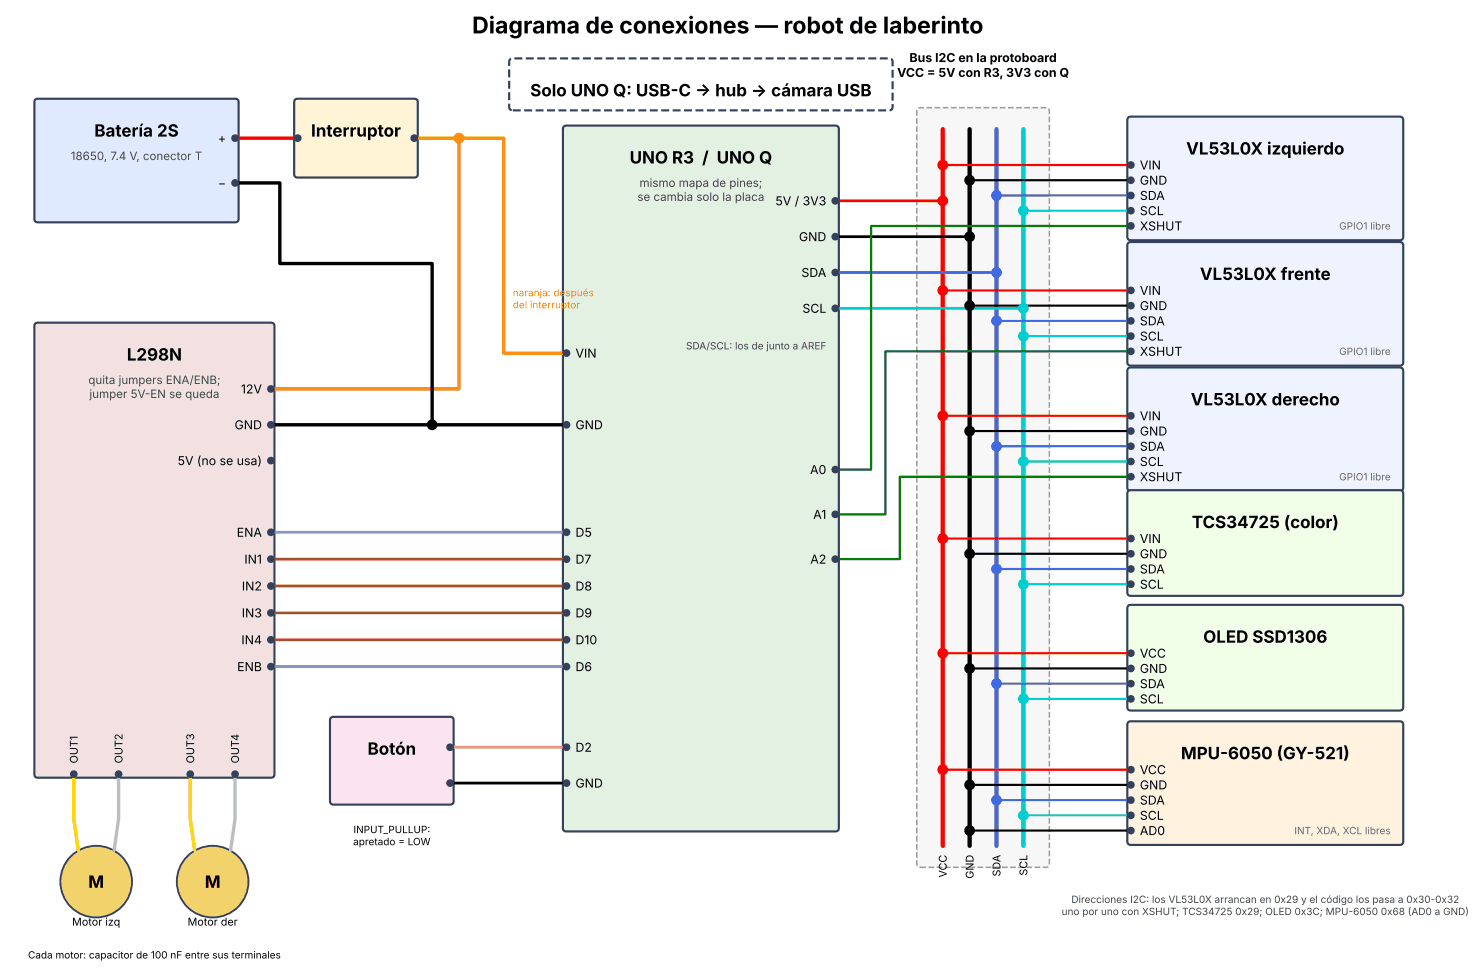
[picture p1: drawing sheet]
<svg xmlns="http://www.w3.org/2000/svg" width="339mm" height="223mm" viewBox="0 0 339 223" stroke-linecap="round" stroke-linejoin="round" font-family="sans-serif">
<path d="M8.1 22.8l.6-.2h45.2a.73 .73 0 0 1 .8 .9v26.6a.73 .73 0 0 1-.8 .9h-45.2a.73 .73 0 0 1-.8-.9v-26.6z" fill="#dfe9ff" stroke="#33415c" stroke-width=".49"/>
<path d="M67.6 22.8l.7-.2h26.7a.73 .73 0 0 1 .8 .9v16.4a.73 .73 0 0 1-.8 .8h-26.7a.73 .73 0 0 1-.9-.8v-16.4z" fill="#fff4d6" stroke="#33415c" stroke-width=".49"/>
<path d="M8.1 74.2l.6-.2h53.4a.73 .73 0 0 1 .8 .8v102.7a.73 .73 0 0 1-.8 .8h-53.4a.73 .73 0 0 1-.8-.8v-102.7z" fill="#f3e1e1" stroke="#33415c" stroke-width=".49"/>
<g fill="#f2d36b" stroke="#33415c" stroke-width=".42">
<circle cx="22" cy="202.1" r="8.2"/>
<circle cx="48.7" cy="202.1" r="8.2"/>
</g>
<path d="M129.2 29l.7-.2h61.6a.73 .73 0 0 1 .8 .8v160.2a.73 .73 0 0 1-.8 .8h-61.6a.73 .73 0 0 1-.9-.8v-160.2z" fill="#e3f1e3" stroke="#33415c" stroke-width=".49"/>
<path d="M75.9 164.5l.6-.2h26.7a.73 .73 0 0 1 .8 .9v18.4a.73 .73 0 0 1-.8 .9h-26.7a.73 .73 0 0 1-.9-.9v-18.4z" fill="#fbe3f0" stroke="#33415c" stroke-width=".49"/>
<path d="M210.4 24.9l.6-.2h28.7a.73 .73 0 0 1 .9 .8v172.5a.73 .73 0 0 1-.9 .8h-28.7a.73 .73 0 0 1-.8-.8v-172.5z" fill="#f7f7f7" stroke="#999" stroke-width=".35" stroke-dasharray="1.3 .6" stroke-linecap="butt"/>
<g fill="#eef3ff" stroke="#33415c" stroke-width=".49">
<path d="M258.6 26.9l.6-.2h61.6a.73 .73 0 0 1 .9 .9v26.7a.73 .73 0 0 1-.9 .8h-61.6a.73 .73 0 0 1-.8-.8v-26.7z"/>
<path d="M258.6 55.7l.6-.2h61.6a.73 .73 0 0 1 .9 .8v26.7a.73 .73 0 0 1-.9 .8h-61.6a.73 .73 0 0 1-.8-.8v-26.7z"/>
<path d="M258.6 84.4l.6-.2h61.6a.73 .73 0 0 1 .9 .9v26.7a.73 .73 0 0 1-.9 .8h-61.6a.73 .73 0 0 1-.8-.8v-26.7z"/>
</g>
<g fill="#f1ffe8" stroke="#33415c" stroke-width=".49">
<path d="M258.6 112.6l.6-.2h61.6a.73 .73 0 0 1 .9 .8v22.6a.73 .73 0 0 1-.9 .8h-61.6a.73 .73 0 0 1-.8-.8v-22.6z"/>
<path d="M258.6 138.9l.6-.2h61.6a.73 .73 0 0 1 .9 .8v22.6a.73 .73 0 0 1-.9 .8h-61.6a.73 .73 0 0 1-.8-.8v-22.6z"/>
</g>
<path d="M258.6 165.6l.6-.2h61.6a.73 .73 0 0 1 .9 .8v26.7a.73 .73 0 0 1-.9 .8h-61.6a.73 .73 0 0 1-.8-.8v-26.7z" fill="#fff3e0" stroke="#33415c" stroke-width=".49"/>
<path d="M116.9 13.6l.6-.2h86.3a.73 .73 0 0 1 .8 .8v10.3a.73 .73 0 0 1-.8 .8h-86.3a.73 .73 0 0 1-.8-.8v-10.3z" fill="#fff" stroke="#33415c" stroke-width=".49" stroke-dasharray="1.8 .8" stroke-linecap="butt"/>
<path d="M53.9 31.7h14.4" fill="none" stroke="#f00" stroke-width=".78"/>
<path d="M16.9 177.5v10.2l1 7.2M43.6 177.5v10.2l1 7.2" fill="none" stroke="#ffd700" stroke-width=".78"/>
<path d="M27.2 177.5v10.2l-1 7.2M53.9 177.5v10.2l-1 7.2" fill="none" stroke="#c0c0c0" stroke-width=".78"/>
<path d="M95 31.7h10.2v57.5h-43.1M105.2 31.7h10.3v49.3h14.4" fill="none" stroke="#ff8c00" stroke-width=".78"/>
<path d="M53.9 41.9h10.2v18.5h35v37h-37M99.1 97.4h30.8" fill="none" stroke="#000" stroke-width=".78"/>
<path d="M62.1 122h67.8M62.1 152.8h67.8" fill="none" stroke="#9370db" stroke-width=".63"/>
<path d="M62.1 128.2h67.8M62.1 134.3h67.8M62.1 140.5h67.8M62.1 146.7h67.8" fill="none" stroke="#a0522d" stroke-width=".63"/>
<path d="M103.2 171.3h26.7" fill="none" stroke="#ff69b4" stroke-width=".63"/>
<path d="M191.5 54.3h30.8M103.2 179.5h26.7" fill="none" stroke="#000" stroke-width=".63"/>
<path d="M216.1 29.6v164.3" fill="none" stroke="#f00" stroke-width=".99"/>
<path d="M222.3 29.6v164.3" fill="none" stroke="#000" stroke-width=".99"/>
<path d="M228.4 29.6v164.3" fill="none" stroke="#4169e1" stroke-width=".99"/>
<path d="M234.6 29.6v164.3" fill="none" stroke="#00ced1" stroke-width=".99"/>
<path d="M191.5 46h24.6" fill="none" stroke="#f00" stroke-width=".63"/>
<path d="M191.5 62.5h36.9" fill="none" stroke="#4169e1" stroke-width=".63"/>
<path d="M191.5 70.7h43.1" fill="none" stroke="#00ced1" stroke-width=".63"/>
<path d="M216.1 37.8h43.1M216.1 66.6h43.1M216.1 95.3h43.1M216.1 123.5h43.1M216.1 149.7h43.1M216.1 176.4h43.1" fill="none" stroke="#f00" stroke-width=".49"/>
<path d="M222.3 41.3h36.9M222.3 70.1h36.9M222.3 98.8h36.9M222.3 127h36.9M222.3 153.2h36.9M222.3 179.9h36.9M222.3 190.4h36.9" fill="none" stroke="#000" stroke-width=".49"/>
<path d="M228.4 44.8h30.8M228.4 73.6h30.8M228.4 102.3h30.8M228.4 130.4h30.8M228.4 156.7h30.8M228.4 183.4h30.8" fill="none" stroke="#4169e1" stroke-width=".49"/>
<path d="M234.6 48.3h24.6M234.6 77.1h24.6M234.6 105.8h24.6M234.6 133.9h24.6M234.6 160.2h24.6M234.6 186.9h24.6" fill="none" stroke="#00ced1" stroke-width=".49"/>
<path d="M259.2 51.8h-59.5v55.8h-8.2M259.2 80.5h-56.2v37.4h-11.5M259.2 109.3h-52.9v18.9h-14.8" fill="none" stroke="#008000" stroke-width=".49"/>
<circle cx="105.2" cy="31.7" r="1.06" fill="#ff8c00" stroke="#ff8c00" stroke-width=".35"/>
<g fill="#000" stroke="#000" stroke-width=".35">
<circle cx="222.3" cy="54.3" r="1.06"/>
<circle cx="222.3" cy="41.3" r="1.06"/>
<circle cx="222.3" cy="70.1" r="1.06"/>
<circle cx="99.1" cy="97.4" r="1.06"/>
<circle cx="222.3" cy="98.8" r="1.06"/>
<circle cx="222.3" cy="127" r="1.06"/>
<circle cx="222.3" cy="153.2" r="1.06"/>
<circle cx="222.3" cy="179.9" r="1.06"/>
<circle cx="222.3" cy="190.4" r="1.06"/>
</g>
<g fill="#f00" stroke="#f00" stroke-width=".35">
<circle cx="216.1" cy="46" r="1.06"/>
<circle cx="216.1" cy="37.8" r="1.06"/>
<circle cx="216.1" cy="66.6" r="1.06"/>
<circle cx="216.1" cy="95.3" r="1.06"/>
<circle cx="216.1" cy="123.5" r="1.06"/>
<circle cx="216.1" cy="149.7" r="1.06"/>
<circle cx="216.1" cy="176.4" r="1.06"/>
</g>
<g fill="#4169e1" stroke="#4169e1" stroke-width=".35">
<circle cx="228.4" cy="62.5" r="1.06"/>
<circle cx="228.4" cy="44.8" r="1.06"/>
<circle cx="228.4" cy="73.6" r="1.06"/>
<circle cx="228.4" cy="102.3" r="1.06"/>
<circle cx="228.4" cy="130.4" r="1.06"/>
<circle cx="228.4" cy="156.7" r="1.06"/>
<circle cx="228.4" cy="183.4" r="1.06"/>
</g>
<g fill="#00ced1" stroke="#00ced1" stroke-width=".35">
<circle cx="234.6" cy="70.7" r="1.06"/>
<circle cx="234.6" cy="48.3" r="1.06"/>
<circle cx="234.6" cy="77.1" r="1.06"/>
<circle cx="234.6" cy="105.8" r="1.06"/>
<circle cx="234.6" cy="133.9" r="1.06"/>
<circle cx="234.6" cy="160.2" r="1.06"/>
<circle cx="234.6" cy="186.9" r="1.06"/>
</g>
<g fill="#33415c" stroke="#33415c" stroke-width=".35">
<circle cx="53.9" cy="31.7" r=".71"/>
<circle cx="53.9" cy="41.9" r=".71"/>
<circle cx="68.3" cy="31.7" r=".71"/>
<circle cx="95" cy="31.7" r=".71"/>
<circle cx="62.1" cy="89.2" r=".71"/>
<circle cx="62.1" cy="97.4" r=".71"/>
<circle cx="62.1" cy="105.6" r=".71"/>
<circle cx="62.1" cy="122" r=".71"/>
<circle cx="62.1" cy="128.2" r=".71"/>
<circle cx="62.1" cy="134.3" r=".71"/>
<circle cx="62.1" cy="140.5" r=".71"/>
<circle cx="62.1" cy="146.7" r=".71"/>
<circle cx="62.1" cy="152.8" r=".71"/>
<circle cx="16.9" cy="177.5" r=".71"/>
<circle cx="27.2" cy="177.5" r=".71"/>
<circle cx="43.6" cy="177.5" r=".71"/>
<circle cx="53.9" cy="177.5" r=".71"/>
<circle cx="129.9" cy="81" r=".71"/>
<circle cx="129.9" cy="97.4" r=".71"/>
<circle cx="129.9" cy="122" r=".71"/>
<circle cx="129.9" cy="128.2" r=".71"/>
<circle cx="129.9" cy="134.3" r=".71"/>
<circle cx="129.9" cy="140.5" r=".71"/>
<circle cx="129.9" cy="146.7" r=".71"/>
<circle cx="129.9" cy="152.8" r=".71"/>
<circle cx="129.9" cy="171.3" r=".71"/>
<circle cx="129.9" cy="179.5" r=".71"/>
<circle cx="191.5" cy="46" r=".71"/>
<circle cx="191.5" cy="54.3" r=".71"/>
<circle cx="191.5" cy="62.5" r=".71"/>
<circle cx="191.5" cy="70.7" r=".71"/>
<circle cx="191.5" cy="107.6" r=".71"/>
<circle cx="191.5" cy="117.9" r=".71"/>
<circle cx="191.5" cy="128.2" r=".71"/>
<circle cx="103.2" cy="171.3" r=".71"/>
<circle cx="103.2" cy="179.5" r=".71"/>
<circle cx="259.2" cy="37.8" r=".71"/>
<circle cx="259.2" cy="41.3" r=".71"/>
<circle cx="259.2" cy="44.8" r=".71"/>
<circle cx="259.2" cy="48.3" r=".71"/>
<circle cx="259.2" cy="51.8" r=".71"/>
<circle cx="259.2" cy="66.6" r=".71"/>
<circle cx="259.2" cy="70.1" r=".71"/>
<circle cx="259.2" cy="73.6" r=".71"/>
<circle cx="259.2" cy="77.1" r=".71"/>
<circle cx="259.2" cy="80.5" r=".71"/>
<circle cx="259.2" cy="95.3" r=".71"/>
<circle cx="259.2" cy="98.8" r=".71"/>
<circle cx="259.2" cy="102.3" r=".71"/>
<circle cx="259.2" cy="105.8" r=".71"/>
<circle cx="259.2" cy="109.3" r=".71"/>
<circle cx="259.2" cy="123.5" r=".71"/>
<circle cx="259.2" cy="127" r=".71"/>
<circle cx="259.2" cy="130.4" r=".71"/>
<circle cx="259.2" cy="133.9" r=".71"/>
<circle cx="259.2" cy="149.7" r=".71"/>
<circle cx="259.2" cy="153.2" r=".71"/>
<circle cx="259.2" cy="156.7" r=".71"/>
<circle cx="259.2" cy="160.2" r=".71"/>
<circle cx="259.2" cy="176.4" r=".71"/>
<circle cx="259.2" cy="179.9" r=".71"/>
<circle cx="259.2" cy="183.4" r=".71"/>
<circle cx="259.2" cy="186.9" r=".71"/>
<circle cx="259.2" cy="190.4" r=".71"/>
</g>
<text font-size="5.3" x="108.2" y="7.7">Diagrama de conexiones — robot de laberinto</text>
<g font-size="3.9">
<text x="121.5" y="22.1">Solo UNO Q: USB-C → hub → cámara USB</text>
<text x="21.6" y="31.3">Batería 2S</text>
<text x="71.3" y="31.3">Interruptor</text>
<text x="271.9" y="35.4">VL53L0X izquierdo</text>
<text x="144.3" y="37.5">UNO R3 / UNO Q</text>
<text x="275.1" y="64.2">VL53L0X frente</text>
<text x="29.1" y="82.7">L298N</text>
<text x="273" y="92.9">VL53L0X derecho</text>
<text x="273.2" y="121.1">TCS34725 (color)</text>
<text x="275.8" y="147.3">OLED SSD1306</text>
<text x="84.3" y="173">Botón</text>
<text x="270.7" y="174">MPU-6050 (GY-521)</text>
<text x="20.2" y="203.5">M</text>
<text x="46.9" y="203.5">M</text>
</g>
<g font-size="2.8">
<text x="205.7" y="17.6">VCC = 5V con R3, 3V3 con Q</text>
<text x="208.5" y="14.2">Bus I2C en la protoboard</text>
<text x="50" y="32.7">+</text>
<text x="261.3" y="38.9">VIN</text>
<text x="50" y="43">−</text>
<text x="177.7" y="47.1">5V / 3V3</text>
<text x="261.3" y="42.3">GND</text>
<text x="261.3" y="45.8">SDA</text>
<text x="261.3" y="49.3">SCL</text>
<text x="261.3" y="52.8">XSHUT</text>
<text x="183.1" y="55.3">GND</text>
<text x="183.7" y="63.5">SDA</text>
<text x="183.9" y="71.7">SCL</text>
<text x="261.3" y="67.6">VIN</text>
<text x="261.3" y="71.1">GND</text>
<text x="261.3" y="74.6">SDA</text>
<text x="131.9" y="82">VIN</text>
<text x="261.3" y="78.1">SCL</text>
<text x="261.3" y="81.6">XSHUT</text>
<text x="55.2" y="90.2">12V</text>
<text x="53.8" y="98.4">GND</text>
<text x="131.9" y="98.4">GND</text>
<text x="261.3" y="96.4">VIN</text>
<text x="261.3" y="99.8">GND</text>
<text x="40.7" y="106.6">5V (no se usa)</text>
<text x="261.3" y="103.3">SDA</text>
<text x="261.3" y="106.8">SCL</text>
<text x="185.7" y="108.7">A0</text>
<text x="261.3" y="110.3">XSHUT</text>
<text x="186.4" y="118.9">A1</text>
<text x="54.3" y="123.1">ENA</text>
<text x="131.9" y="123.1">D5</text>
<text x="261.3" y="124.5">VIN</text>
<text x="56" y="129.2">IN1</text>
<text x="131.9" y="129.2">D7</text>
<text x="185.8" y="129.2">A2</text>
<text x="261.3" y="128">GND</text>
<text x="261.3" y="131.5">SDA</text>
<text x="55.4" y="135.4">IN2</text>
<text x="131.9" y="135.4">D8</text>
<text x="261.3" y="135">SCL</text>
<text x="55.4" y="141.5">IN3</text>
<text x="131.9" y="141.5">D9</text>
<text x="55.3" y="147.7">IN4</text>
<text x="131.9" y="147.7">D10</text>
<text x="54.4" y="153.9">ENB</text>
<text x="131.9" y="153.9">D6</text>
<text x="261.3" y="150.8">VCC</text>
<text x="261.3" y="154.3">GND</text>
<text x="261.3" y="157.8">SDA</text>
<text x="261.3" y="161.2">SCL</text>
<text x="131.9" y="172.3">D2</text>
<text x="261.3" y="177.5">VCC</text>
<text x="131.9" y="180.6">GND</text>
<text x="261.3" y="181">GND</text>
<text x="261.3" y="184.5">SDA</text>
<text x="261.3" y="187.9">SCL</text>
<text x="261.3" y="191.4">AD0</text>
</g>
<g font-size="2.6" fill="#444">
<text x="16.2" y="36.7">18650, 7.4 V, conector T</text>
<text x="146.1" y="46.1">se cambia solo la placa</text>
<text x="146.6" y="42.9">mismo mapa de pines;</text>
<text x="20.3" y="88">quita jumpers ENA/ENB;</text>
<text x="20.5" y="91.2">jumper 5V-EN se queda</text>
</g>
<g font-size="2.5">
<text x="17.8" y="175" transform="rotate(-90 17.8 175)">OUT1</text>
<text x="28.1" y="175" transform="rotate(-90 28.1 175)">OUT2</text>
<text x="44.5" y="175" transform="rotate(-90 44.5 175)">OUT3</text>
<text x="54.8" y="175" transform="rotate(-90 54.8 175)">OUT4</text>
<text x="217" y="201.2" transform="rotate(-90 217 201.2)">VCC</text>
<text x="223.2" y="201.4" transform="rotate(-90 223.2 201.4)">GND</text>
<text x="229.3" y="200.9" transform="rotate(-90 229.3 200.9)">SDA</text>
<text x="235.5" y="200.7" transform="rotate(-90 235.5 200.7)">SCL</text>
<text x="16.5" y="212.2">Motor izq</text>
<text x="43" y="212.2">Motor der</text>
</g>
<g font-size="2.3" fill="#666">
<text x="307" y="52.6">GPIO1 libre</text>
<text x="307" y="81.4">GPIO1 libre</text>
<text x="307" y="110.1">GPIO1 libre</text>
<text x="296.7" y="191.2">INT, XDA, XCL libres</text>
</g>
<g font-size="2.3" fill="#ff8c00">
<text x="117.5" y="67.9">naranja: después</text>
<text x="117.5" y="70.7">del interruptor</text>
</g>
<g font-size="2.3" fill="#444">
<text x="157.2" y="80.1">SDA/SCL: los de junto a AREF</text>
<text x="243.4" y="209.8">uno por uno con XSHUT; TCS34725 0x29; OLED 0x3C; MPU-6050 0x68 (AD0 a GND)</text>
<text x="245.6" y="207">Direcciones I2C: los VL53L0X arrancan en 0x29 y el código los pasa a 0x30-0x32</text>
</g>
<g font-size="2.3">
<text x="81" y="191">INPUT_PULLUP:</text>
<text x="80.9" y="193.8">apretado = LOW</text>
<text x="6.4" y="219.7">Cada motor: capacitor de 100 nF entre sus terminales</text>
</g>
</svg>
